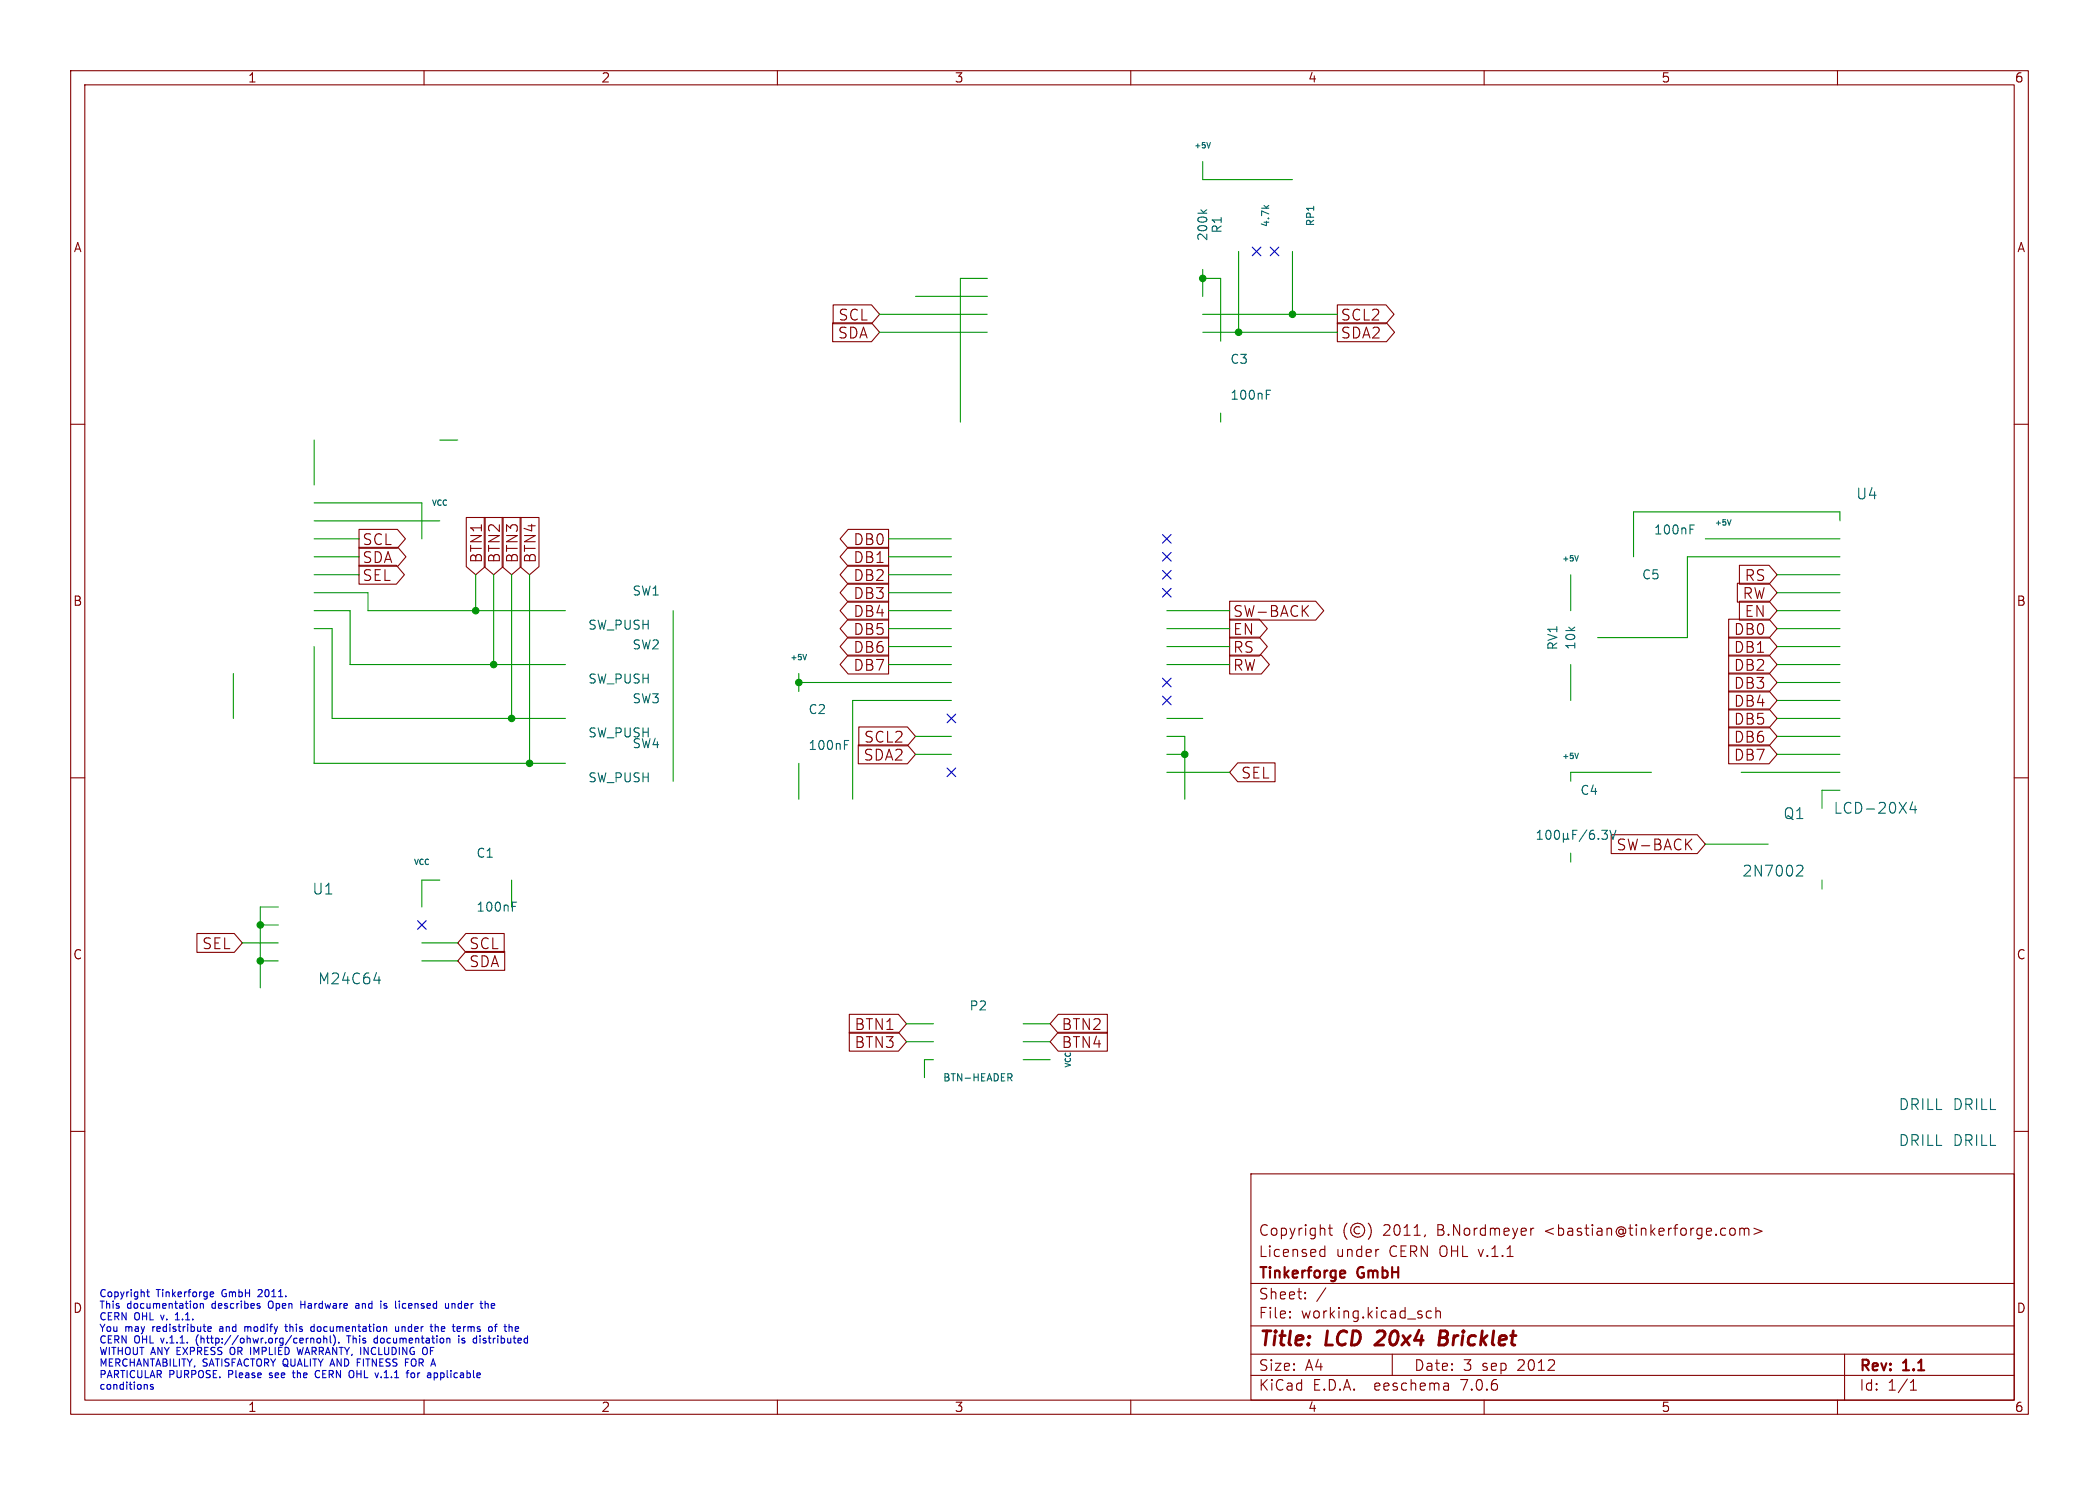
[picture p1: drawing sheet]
<svg xmlns="http://www.w3.org/2000/svg" width="297mm" height="210mm" viewBox="0 0 297 210" stroke-linecap="round" stroke-linejoin="round" font-family="sans-serif">
<g fill="none" stroke="#840000" stroke-width=".15">
<path d="M10 10h277v190h-277zM12 12h273v186h-273zM60 10v2M110 10v2M160 10v2M210 10v2M260 10v2M10 60h2M117.8 45.7h5.5l1.2 1.3-1.2 1.3h-5.5zM117.9 43.1h5.4l1.2 1.4-1.2 1.3h-5.4zM189.2 43.1h6.9l1.2 1.4-1.2 1.3h-6.9zM189.2 45.7h7l1.1 1.3-1.1 1.3h-7z"/>
<path d="M285 60h2M50.8 77.4h5.5l1.1 1.3-1.1 1.4h-5.5zM50.8 79.9h5.3l1.1 1.4-1.1 1.3h-5.3zM50.8 74.9h5.4l1.2 1.3-1.2 1.3h-5.4zM66 73.2h2.6v6.9l-1.3 1.2-1.3-1.2zM68.5 73.2h2.7v6.9l-1.4 1.2-1.3-1.2zM71.1 73.2h2.6v6.9l-1.3 1.2-1.3-1.2zM73.6 73.2h2.7v6.9l-1.4 1.2-1.3-1.2zM120 79.9h5.7v2.7h-5.7l-1.1-1.3zM120 77.4h5.7v2.7h-5.7l-1.1-1.4zM120 74.9h5.7v2.6h-5.7l-1.1-1.3zM246.1 79.9h4.2l1.2 1.4-1.2 1.3h-4.2z"/>
<path d="M120 85h5.7v2.7h-5.7l-1.1-1.3zM120 87.6h5.7v2.6h-5.7l-1.1-1.3zM120 82.5h5.7v2.7h-5.7l-1.1-1.4zM120 90.1h5.7v2.7h-5.7l-1.1-1.4zM120 92.6h5.7v2.7h-5.7l-1.1-1.3zM174 85h12.2l1.1 1.4-1.1 1.3h-12.2zM174 87.6h4.2l1.1 1.3-1.1 1.3h-4.2zM174 92.6h4.5l1.1 1.4-1.1 1.3h-4.5zM174 90.1h4.2l1.1 1.3-1.1 1.4h-4.2zM184.5 86.3l.6 .9M185.1 85.6l-.8 .9M244.6 87.6h5.7l1.2 1.3-1.2 1.3h-5.7z"/>
<path d="M244.6 90.1h5.7l1.2 1.3-1.2 1.4h-5.7zM244.6 92.6h5.7l1.2 1.4-1.2 1.3h-5.7zM244.6 95.2h5.7l1.2 1.3-1.2 1.4h-5.7zM244.6 97.7h5.7l1.2 1.4-1.2 1.3h-5.7zM245.8 82.5h4.5l1.2 1.3-1.2 1.4h-4.5zM246.1 85h4.2l1.2 1.4-1.2 1.3h-4.2zM10 110h2M121.4 105.3h7l1.1 1.4-1.1 1.3h-7zM121.5 102.8h6.9l1.1 1.3-1.1 1.4h-6.9zM175.1 107.9h5.3v2.7h-5.3l-1.1-1.4zM228 118h12.2l1.1 1.4-1.1 1.3h-12.2zM238.7 119.3l.7 .9"/>
<path d="M239.4 118.7l-.9 .8M244.6 105.3h5.7l1.2 1.4-1.2 1.3h-5.7zM244.6 102.8h5.7l1.2 1.3-1.2 1.4h-5.7zM244.6 100.3h5.7l1.2 1.3-1.2 1.3h-5.7zM285 110h2M27.9 132h5.2l1.2 1.4-1.2 1.3h-5.2zM65.9 134.6h5.5v2.6h-5.5l-1.1-1.3zM65.9 132h5.4v2.7h-5.4l-1.1-1.3zM10 160h2M120.2 143.4h6.9l1.2 1.4-1.2 1.3h-6.9zM120.2 146h6.9l1.2 1.3-1.2 1.4h-6.9zM149.7 143.4h7v2.7h-7l-1.1-1.3z"/>
<path d="M149.7 146h7v2.7h-7l-1.1-1.4zM285 160h2M177 166h108v32h-108zM186.9 177.6l.1 .1 .5-.1M186.9 176.8l.1-.1 .5 .1M187.5 176.2v1.5M188 173.7h.5M188.2 173.2v1.3v.1l.3 .1M190.6 173a1.72 1.72 0 0 0 0 2.3M192.4 173.6a.52 .52 0 0 0-.8 .4 .52 .52 0 0 0 .8 .4M193.6 173a1.72 1.72 0 0 1 0 2.3M195 176.7h.1"/>
<path d="M201.7 174.6l-.2 .3M216.6 173.7v1M217 173.7l-.3 .1-.1 .2M245 173.7a.41 .41 0 0 1 .5 .3v.4a.41 .41 0 0 1-.5 .3M246.2 173.8a.37 .37 0 0 1 .6 .1M246.2 173.7v1M246.8 173.9l.2-.2 .4 .1 .1 .9M246.8 173.9v.8M248.2 173.7l1.1 .4-1.1 .5M60 198v2M110 198v2M160 198v2"/>
<path d="M177 194.5h108M177 191.5h108M177 187.5h108M177 181.5h108M182.5 186.3h.1l-.1 .1M182.5 186.3v.1M182.5 185.5v.1M182.5 185.5h.1l-.1 .1M184.7 183.6v.1M184.7 183.6h-.1l.1 .1M184.7 182.8v.1M184.7 182.8h-.1l.1 .1"/>
<path d="M187.6 182.1l-1.3 2M197 191.5v3M202.5 185.5l-.4-.1-.3 .3v.4l.2 .2 .1 .1 .4-.1M203.2 185.5a.37 .37 0 0 1 .6 .1v.8M203.2 184.9v1.5M204.9 195.7l.1 .9M205 196.5l-.2 .1M205 196h-.2M210 198v2M260 198v2M261 191.5v6.5M270.3 196.6h.9"/>
<path d="M270.3 195.5l.4-.4v1.5"/>
<circle cx="192.1" cy="174" r="1"/>
</g>
<path d="M195.8 189.1l-1.3 1.1h1.3M203.7 189.2h.7M204.4 189.2l.3 .1M204.5 188.2h-.7l-.2 2h.7l.3-.1M204.6 189.1l-.2 .1" fill="none" stroke="#840000" stroke-width=".4"/>
<path d="M190.1 179.7l.2 .1v.2l-.7 .2M190.3 180.6l-.2 .1" fill="none" stroke="#840000" stroke-width=".3"/>
<g fill="none" stroke="#0000c2" stroke-width=".15">
<path d="M20.7 195.8l.1 .1v.6M20.7 182.7h.4M20.9 182.4v.8l.2 .2M21.7 195.8h-.3l-.1 .1v.2l.4 .1v.2h-.4M24.8 186.7h.6M25 185.8l-.2 .1M27.6 184.3l.2 .1 .1 .1v.4l-.3 .1M27.8 189.2v.7M28.3 184.4l.2-.1 .2 .1 .1 .6M28.3 184.3v.7M29.4 187.9h.5l-.1-.2-.2-.1-.2 .2 .1 .4h.3M29.7 182.8l.2-.1h.2l.1 .1v.1l-.5 .1"/>
<path d="M29.7 183.2l.2 .2 .3-.1M31.1 187.9v.3M32.6 190.7v.7M34.6 187.6v.7M34.9 187.6l-.3 .1M36.6 182.4l-.1 .1M36.7 184.7l.1 .1-.1 .2M36.7 184.3l.1 .1M37.1 182.8l-.6 .6h.6M38 184.1v.8M38.1 194.8h.1M38.2 194.2v.2"/>
<path d="M40.3 187.6h.4M40.4 187.3v.8l.3 .2M41.4 194.2h.3M41.5 193.8v.9l.2 .1M42 190.5l.3 1.1 .2-.8 .2 .8M42.6 184v1M42.6 184.5h.5M44 188.1l.2 .2 .3-.1M44 189.2v.7M44 189.3l.1-.1 .3 .1v.6M44.5 187.7l-.3-.1-.2 .2M44.5 187.3v1"/>
<path d="M44.8 193.9a.5 .5 0 0 0-.2 .6 .5 .5 0 0 0 .6 .3M44.9 189.3l.3-.1 .2 .2v.3l-.2 .2h-.3l-.1-.2zM45.8 189.3l.2-.1 .2 .1v.6M45.8 188.9v1M46.7 188.9v.9l.2 .1M47.2 188.8a1.19 1.19 0 0 1 0 1.5M47.9 189.8v.1M49.3 188.9v1M49.9 193.9a.72 .72 0 0 1 0 .9M50.4 184.4h.3l.1 .6M50.5 192.7h.4M50.8 184.6h-.3l-.2 .2 .2 .2h.3"/>
<path d="M53 189.8l.1 .1h.3M53.4 189.3l-.3-.1-.1 .1M53.4 188.9v1M54.3 185h.4M54.7 184.4l-.2-.1-.2 .2 .1 .1 .3 .1M56 187.6v.6l.3 .1 .1-.1M56.4 187.6v.7M56.5 184v.1M56.9 187.6v.7M57 184.4l-.1 .1 .1 .5M57 187.6l-.1 .1M57.4 192.7h.3"/>
<path d="M58.2 194.2h.3l.2 .1v.3l-.2 .2h-.3l-.1-.2zM60.3 190.6a.72 .72 0 0 1 0 .9M61.4 194.2h.3l.2 .1-.1 .5h-.4M61.6 187.7l.1-.1 .3 .1v.6M61.6 187.3v1M63 184.3l.1 .7h.2l.2-.1M63.5 184.3v.7M63.5 189.2l.2 .2v.5M64 184.3v.7M64.3 184.4l-.2-.1-.1 .1M64.9 188.9v.1M64.9 189.2v.7"/>
<path d="M65 187.6l.2 .3h-.5M65.1 188.2l-.1 .1M65.4 189.9h.3M65.6 187.6v.7M65.6 187.7v.1M65.7 189.3l-.2-.1-.1 .2v.1l.3 .1M67.9 188.9v.1M67.9 189.2v.7M68.8 184.3l.3 .2v.5M69.6 184.4v.6M70 187.6h.3M70 184.6l-.5 .1"/>
<path d="M70.3 187.3l-.2 .1v.9M72.9 188.2h.4M72.9 187.7l.3-.1 .2 .3h-.5"/>
</g>
<g fill="none" stroke="#009600" stroke-width=".15">
<path d="M139.7 39.4h-3.8v20.3M170.2 39.4h2.5v8.9M170.2 22.9v2.5h12.7M170.2 38.1v3.8M175.3 35.6v11.4M182.9 35.6v8.9M124.5 44.5h15.2M124.5 47h15.2M129.5 41.9h10.2M170.2 44.5h19M170.2 47h19M172.7 58.4v1.3"/>
<path d="M44.4 78.7h6.4M44.4 76.2h6.4M44.4 62.2v6.4M44.4 71.1h15.3v5.1M44.4 73.7h17.8M62.2 62.2h2.6M125.7 78.7h8.9M125.7 76.2h8.9M241.3 76.2h19M260.3 78.7h-21.5v11.5h-12.7M260.3 73.7v-1.3h-29.2v6.3M33 95.3v6.3"/>
<path d="M44.4 88.9h2.6v12.7h33M44.4 86.4h5.1v7.6h30.5M44.4 83.8h7.7v2.6h27.9M44.4 81.3h6.4M44.4 91.4v16.6h35.6M67.3 81.3v5.1M69.8 81.3v12.7M72.4 81.3v20.3M74.9 81.3v26.7M95.2 86.4v24.1M113 95.3v2.5M113 96.5h21.6"/>
<path d="M125.7 86.4h8.9M125.7 88.9h8.9M125.7 83.8h8.9M125.7 91.4h8.9M125.7 94h8.9M125.7 81.3h8.9M134.6 99.1h-14v13.9M165.1 86.4h8.9M165.1 88.9h8.9M165.1 91.4h8.9M165.1 94h8.9M222.2 81.3v5.1"/>
<path d="M222.2 94v5.1M251.5 86.4h8.8M251.5 88.9h8.8M251.5 83.8h8.8M251.5 91.4h8.8M251.5 99.1h8.8M251.5 96.5h8.8M251.5 94h8.8M251.5 81.3h8.8M113 108v5M129.5 104.1h5.1M129.5 106.7h5.1"/>
<path d="M165.1 101.6h5.1M165.1 104.1h2.5v8.9M165.1 106.7h2.5M165.1 109.2h8.9M233.7 109.2h-11.5v1.3M241.3 119.4h8.9M246.4 109.2h13.9M251.5 101.6h8.8M251.5 104.1h8.8M251.5 106.7h8.8M260.3 111.8h-2.5v2.5M34.3 133.4h5.1"/>
<path d="M36.8 130.8h2.6M36.8 135.9h2.6M39.4 128.3h-2.6v11.4M59.7 133.4h5.1M59.7 135.9h5.1M62.2 124.5h-2.5v3.8M72.4 124.5v3.8M222.2 120.7v1.2M257.8 124.5v1.2M128.3 144.8h3.8M128.3 147.3h3.8M132.1 149.9h-1.3v2.5"/>
<path d="M144.8 144.8h3.8M144.8 149.9h3.8M144.8 147.3h3.8"/>
</g>
<g fill="none" stroke="#000084" stroke-width=".15">
<path d="M177.2 35l1.2 1.2M178.4 35l-1.2 1.2M179.7 35l1.2 1.2M180.9 35l-1.2 1.2M164.5 78.1l1.2 1.2M164.5 75.6l1.2 1.2M165.7 78.1l-1.2 1.2M165.7 75.6l-1.2 1.2M164.5 83.2l1.2 1.2M164.5 80.7l1.2 1.2M164.5 98.5l1.2 1.2M164.5 95.9l1.2 1.2"/>
<path d="M165.7 83.2l-1.2 1.2M165.7 80.7l-1.2 1.2M165.7 98.5l-1.2 1.2M165.7 95.9l-1.2 1.2M134 101l1.2 1.2M134 108.6l1.2 1.2M135.2 101l-1.2 1.2M135.2 108.6l-1.2 1.2M59.1 130.2l1.2 1.2M60.3 130.2l-1.2 1.2"/>
</g>
<g fill="none" stroke="#006464" stroke-width=".15">
<path d="M169.9 29.7l.5 .4M170.8 29.7l-.5 .3M171.3 20.2l-.3 .7M178.9 29.1l.3 .3M179.5 29.1l-.4 .2M179.2 55.8h.4M179.2 55.2h.6M223.3 78.6l-.2 .7M239.1 74.8h.5M239.1 74.2h.6M244.9 73.5l-.2 .8M114.1 92.5l-.2 .8"/>
<path d="M119.5 105.3h.4M119.5 104.7h.6M217.5 118.7h.7M217.5 117.8l.4-.4v1.3M218.9 117.5l.1-.1a.69 .69 0 0 1 .3 1.2l-.1 .1a.68 .68 0 0 1-.3-1.2zM220.1 117.5l.1-.1a.69 .69 0 0 1 .3 1.2l-.1 .1a.69 .69 0 0 1-.3-1.2zM221.2 118.5l.2 .2h.2l.2-.2M221.2 117.8v1.3M221.8 118.5l.2 .2M221.8 117.8v.7M222.5 118h.5M223.1 117.4h-.6v1.3"/>
<path d="M223.3 106.5l-.2 .8M224.5 117.4l-1.1 1.6M225.5 117.4a.5 .5 0 0 0-.6 .6v.4l.1 .2 .4 .1 .2-.1v-.5l-.1-.1-.4-.1-.2 .2M226.2 118.6v.1M226.7 117.4h.7l-.4 .5 .4 .1v.6l-.2 .1h-.4l-.1-.1M227.8 117.4l.4 1.3 .5-1.3M270.6 113.4l-.3 1.1h.9M271 114v1M52.9 138.6h.9M53.6 138.1v1M72.5 128.2h.4M72.5 127.6h.6"/>
<path d="M254.4 122.4h.6a.42 .42 0 0 1 0 .6l-.8 .9h.9M142.6 151.8h.4l.2 .2-.1 .3-.5 .1M142.9 152.4l.3 .5"/>
</g>
<g fill="#009600" stroke="#009600" stroke-width=".15">
<circle cx="74.9" cy="108" r=".46"/>
<circle cx="72.4" cy="101.6" r=".46"/>
<circle cx="113" cy="96.5" r=".46"/>
<circle cx="182.9" cy="44.5" r=".46"/>
<circle cx="170.2" cy="39.4" r=".46"/>
<circle cx="175.3" cy="47" r=".46"/>
<circle cx="69.8" cy="94" r=".46"/>
<circle cx="67.3" cy="86.4" r=".46"/>
<circle cx="167.6" cy="106.7" r=".46"/>
<circle cx="36.8" cy="130.8" r=".46"/>
<circle cx="36.8" cy="135.9" r=".46"/>
</g>
<g font-size="2.8" fill="#840000">
<text x="178" y="190.9">Title:</text>
<text x="187.7" y="190.9">LCD</text>
<text x="195.6" y="190.9">20x4</text>
<text x="205.3" y="190.9">Bricklet</text>
</g>
<g font-size="2.1" fill="#840000">
<text x="118.6" y="45.5">SCL</text>
<text x="189.6" y="45.5">SCL2</text>
<text x="118.5" y="48.1">SDA</text>
<text x="189.6" y="48.1">SDA2</text>
<text x="51.2" y="77.3">SCL</text>
<text x="120.7" y="77.3">DB0</text>
<text x="51.2" y="79.8">SDA</text>
<text x="51.2" y="82.4">SEL</text>
<text x="68.4" y="79.8" transform="rotate(-90 68.4 79.8)">BTN1</text>
<text x="70.9" y="79.8" transform="rotate(-90 70.9 79.8)">BTN2</text>
<text x="73.5" y="79.8" transform="rotate(-90 73.5 79.8)">BTN3</text>
<text x="76" y="79.8" transform="rotate(-90 76 79.8)">BTN4</text>
<text x="120.7" y="82.4">DB2</text>
<text x="120.7" y="79.8">DB1</text>
<text x="246.8" y="82.4">RS</text>
<text x="120.7" y="87.5">DB4</text>
<text x="120.7" y="90">DB5</text>
<text x="120.7" y="84.9">DB3</text>
<text x="174.4" y="87.5">SW-BACK</text>
<text x="174.4" y="90">EN</text>
<text x="245.3" y="90">DB0</text>
<text x="246.5" y="84.9">RW</text>
<text x="246.8" y="87.5">EN</text>
<text x="120.7" y="92.5">DB6</text>
<text x="120.7" y="95.1">DB7</text>
<text x="174.4" y="95.1">RW</text>
<text x="174.4" y="92.5">RS</text>
<text x="245.3" y="92.5">DB1</text>
<text x="245.3" y="95.1">DB2</text>
<text x="245.3" y="97.6">DB3</text>
<text x="245.3" y="100.2">DB4</text>
<text x="122.1" y="107.8">SDA2</text>
<text x="122.2" y="105.2">SCL2</text>
<text x="245.3" y="107.8">DB7</text>
<text x="245.3" y="105.2">DB6</text>
<text x="245.3" y="102.7">DB5</text>
<text x="175.5" y="110.3">SEL</text>
<text x="228.7" y="120.5">SW-BACK</text>
<text x="28.5" y="134.4">SEL</text>
<text x="66.3" y="137">SDA</text>
<text x="66.3" y="134.4">SCL</text>
<text x="120.9" y="145.9">BTN1</text>
<text x="120.9" y="148.4">BTN3</text>
<text x="150.1" y="145.9">BTN2</text>
<text x="150.1" y="148.4">BTN4</text>
<text x="178" y="178">Licensed</text>
<text x="178" y="175">Copyright</text>
<text x="189" y="178">under</text>
<text x="195.7" y="175">2011,</text>
<text x="196.6" y="178">CERN OHL v.1.1</text>
<text x="203.5" y="175">B.Nordmeyer</text>
<text x="218.8" y="175">&lt;bastian@tinkerforge.com&gt;</text>
<text x="178" y="184">Sheet:</text>
<text x="178" y="181.2">Tinkerforge</text>
<text x="192.2" y="181.2">GmbH</text>
<text x="178" y="186.7">File:</text>
<text x="184.1" y="186.7">working.kicad_sch</text>
<text x="178" y="196.9">KiCad</text>
<text x="178" y="194.1">Size:</text>
<text x="184.7" y="194.1">A4</text>
<text x="185.7" y="196.9">E.D.A.</text>
<text x="194.6" y="196.9">eeschema</text>
<text x="200" y="194.1">Date:</text>
<text x="207" y="196.9">7.0.6</text>
<text x="207" y="194.1">3</text>
<text x="209.7" y="194.1">sep</text>
<text x="214.9" y="194.1">2012</text>
<text x="263" y="194.3">Rev:</text>
<text x="263" y="196.9">Id:</text>
<text x="267.1" y="196.9">1/1</text>
<text x="269.4" y="194.3">1.1</text>
</g>
<g font-size="2.1" fill="#006464">
<text x="262.6" y="70.8">U4</text>
<text x="252.3" y="116.1">Q1</text>
<text x="259.4" y="115.3">LCD-20X4</text>
<text x="246.5" y="124.2">2N7002</text>
<text x="44.1" y="126.7">U1</text>
<text x="44.9" y="139.4">M24C64</text>
<text x="268.6" y="157.2">DRILL</text>
<text x="276.2" y="157.2">DRILL</text>
<text x="268.6" y="162.3">DRILL</text>
<text x="276.2" y="162.3">DRILL</text>
</g>
<g font-size="1.8" fill="#840000">
<text x="35" y="11.9">1</text>
<text x="85" y="11.9">2</text>
<text x="135" y="11.9">3</text>
<text x="185" y="11.9">4</text>
<text x="235" y="11.9">5</text>
<text x="285" y="11.9">6</text>
<text x="10.3" y="35.9">A</text>
<text x="285.3" y="35.9">A</text>
<text x="10.3" y="85.9">B</text>
<text x="285.3" y="85.9">B</text>
<text x="10.3" y="135.9">C</text>
<text x="285.3" y="135.9">C</text>
<text x="10.3" y="185.9">D</text>
<text x="285.3" y="185.9">D</text>
<text x="35" y="199.9">1</text>
<text x="85" y="199.9">2</text>
<text x="135" y="199.9">3</text>
<text x="185" y="199.9">4</text>
<text x="235" y="199.9">5</text>
<text x="285" y="199.9">6</text>
</g>
<g font-size="1.8" fill="#006464">
<text x="171" y="34.2" transform="rotate(-90 171 34.2)">200k</text>
<text x="173.1" y="33.1" transform="rotate(-90 173.1 33.1)">R1</text>
<text x="174" y="51.7">C3</text>
<text x="174" y="56.7">100nF</text>
<text x="234" y="75.8">100nF</text>
<text x="232.3" y="82.1">C5</text>
<text x="83.1" y="89.3">SW_PUSH</text>
<text x="89.4" y="84.4">SW1</text>
<text x="89.4" y="92">SW2</text>
<text x="220.6" y="92.1" transform="rotate(-90 220.6 92.1)">RV1</text>
<text x="223.1" y="92" transform="rotate(-90 223.1 92)">10k</text>
<text x="83.1" y="96.9">SW_PUSH</text>
<text x="89.4" y="99.7">SW3</text>
<text x="114.3" y="101.2">C2</text>
<text x="83.1" y="104.5">SW_PUSH</text>
<text x="89.4" y="106">SW4</text>
<text x="114.3" y="106.3">100nF</text>
<text x="83.1" y="110.8">SW_PUSH</text>
<text x="223.5" y="112.6">C4</text>
<text x="67.3" y="121.5">C1</text>
<text x="67.3" y="129.1">100nF</text>
<text x="137.1" y="143.1">P2</text>
</g>
<g font-size="1.4" fill="#006464">
<text x="179.8" y="32.2" transform="rotate(-90 179.8 32.2)">4.7k</text>
<text x="186.2" y="32.1" transform="rotate(-90 186.2 32.1)">RP1</text>
<text x="133.3" y="153.1">BTN-HEADER</text>
</g>
<g font-size="1.4" fill="#0000c2">
<text x="14" y="183.5">Copyright</text>
<text x="14" y="185.1">This</text>
<text x="18" y="185.1">documentation</text>
<text x="22.2" y="183.5">Tinkerforge</text>
<text x="30.2" y="185.1">describes</text>
<text x="31.6" y="183.5">GmbH</text>
<text x="37" y="183.5">2011.</text>
<text x="38.4" y="185.1">Open</text>
<text x="43.2" y="185.1">Hardware</text>
<text x="51.3" y="185.1">and</text>
<text x="55.1" y="185.1">is</text>
<text x="57.4" y="185.1">licensed</text>
<text x="64.7" y="185.1">under</text>
<text x="70" y="185.1">the</text>
<text x="14" y="186.8">CERN</text>
<text x="14" y="188.4">You</text>
<text x="14" y="190.1">CERN</text>
<text x="14" y="191.7">WITHOUT ANY EXPRESS</text>
<text x="17.7" y="188.4">may</text>
<text x="19" y="186.8">OHL</text>
<text x="19" y="190.1">OHL</text>
<text x="21.8" y="188.4">redistribute</text>
<text x="23" y="186.8">v.</text>
<text x="23" y="190.1">v.1.1.</text>
<text x="25.3" y="186.8">1.1.</text>
<text x="28.2" y="190.1">(http://ohwr.org/cernohl).</text>
<text x="31.5" y="188.4">and</text>
<text x="33" y="191.7">OR IMPLIED</text>
<text x="35.3" y="188.4">modify</text>
<text x="41.4" y="188.4">this</text>
<text x="43.1" y="191.7">WARRANTY, INCLUDING</text>
<text x="45.2" y="188.4">documentation</text>
<text x="49.9" y="190.1">This</text>
<text x="53.9" y="190.1">documentation</text>
<text x="57.4" y="188.4">under</text>
<text x="61.3" y="191.7">OF</text>
<text x="62.7" y="188.4">the</text>
<text x="66.1" y="188.4">terms</text>
<text x="66.1" y="190.1">is</text>
<text x="68.4" y="190.1">distributed</text>
<text x="71.4" y="188.4">of</text>
<text x="14" y="193.3">MERCHANTABILITY,</text>
<text x="14" y="195">PARTICULAR</text>
<text x="14" y="196.6">conditions</text>
<text x="23.9" y="195">PURPOSE.</text>
<text x="28.7" y="193.3">SATISFACTORY QUALITY AND</text>
<text x="32.5" y="195">Please</text>
<text x="38.6" y="195">see</text>
<text x="42.2" y="195">the</text>
<text x="45.6" y="195">CERN</text>
<text x="50.6" y="195">OHL</text>
<text x="51.2" y="193.3">FITNESS</text>
<text x="54.6" y="195">v.1.1</text>
<text x="58.3" y="193.3">FOR</text>
<text x="59.3" y="195">for</text>
<text x="62.5" y="195">applicable</text>
</g>
<g font-size="1.1" fill="#006464">
<text x="168.9" y="21.2">+5V</text>
<text x="61" y="71.7">VCC</text>
<text x="242.5" y="74.5">+5V</text>
<text x="220.9" y="79.6">+5V</text>
<text x="111.7" y="93.6">+5V</text>
<text x="220.9" y="107.5">+5V</text>
<text x="58.4" y="122.5">VCC</text>
<text x="151.7" y="151.1" transform="rotate(-90 151.7 151.1)">VCC</text>
</g>
</svg>
